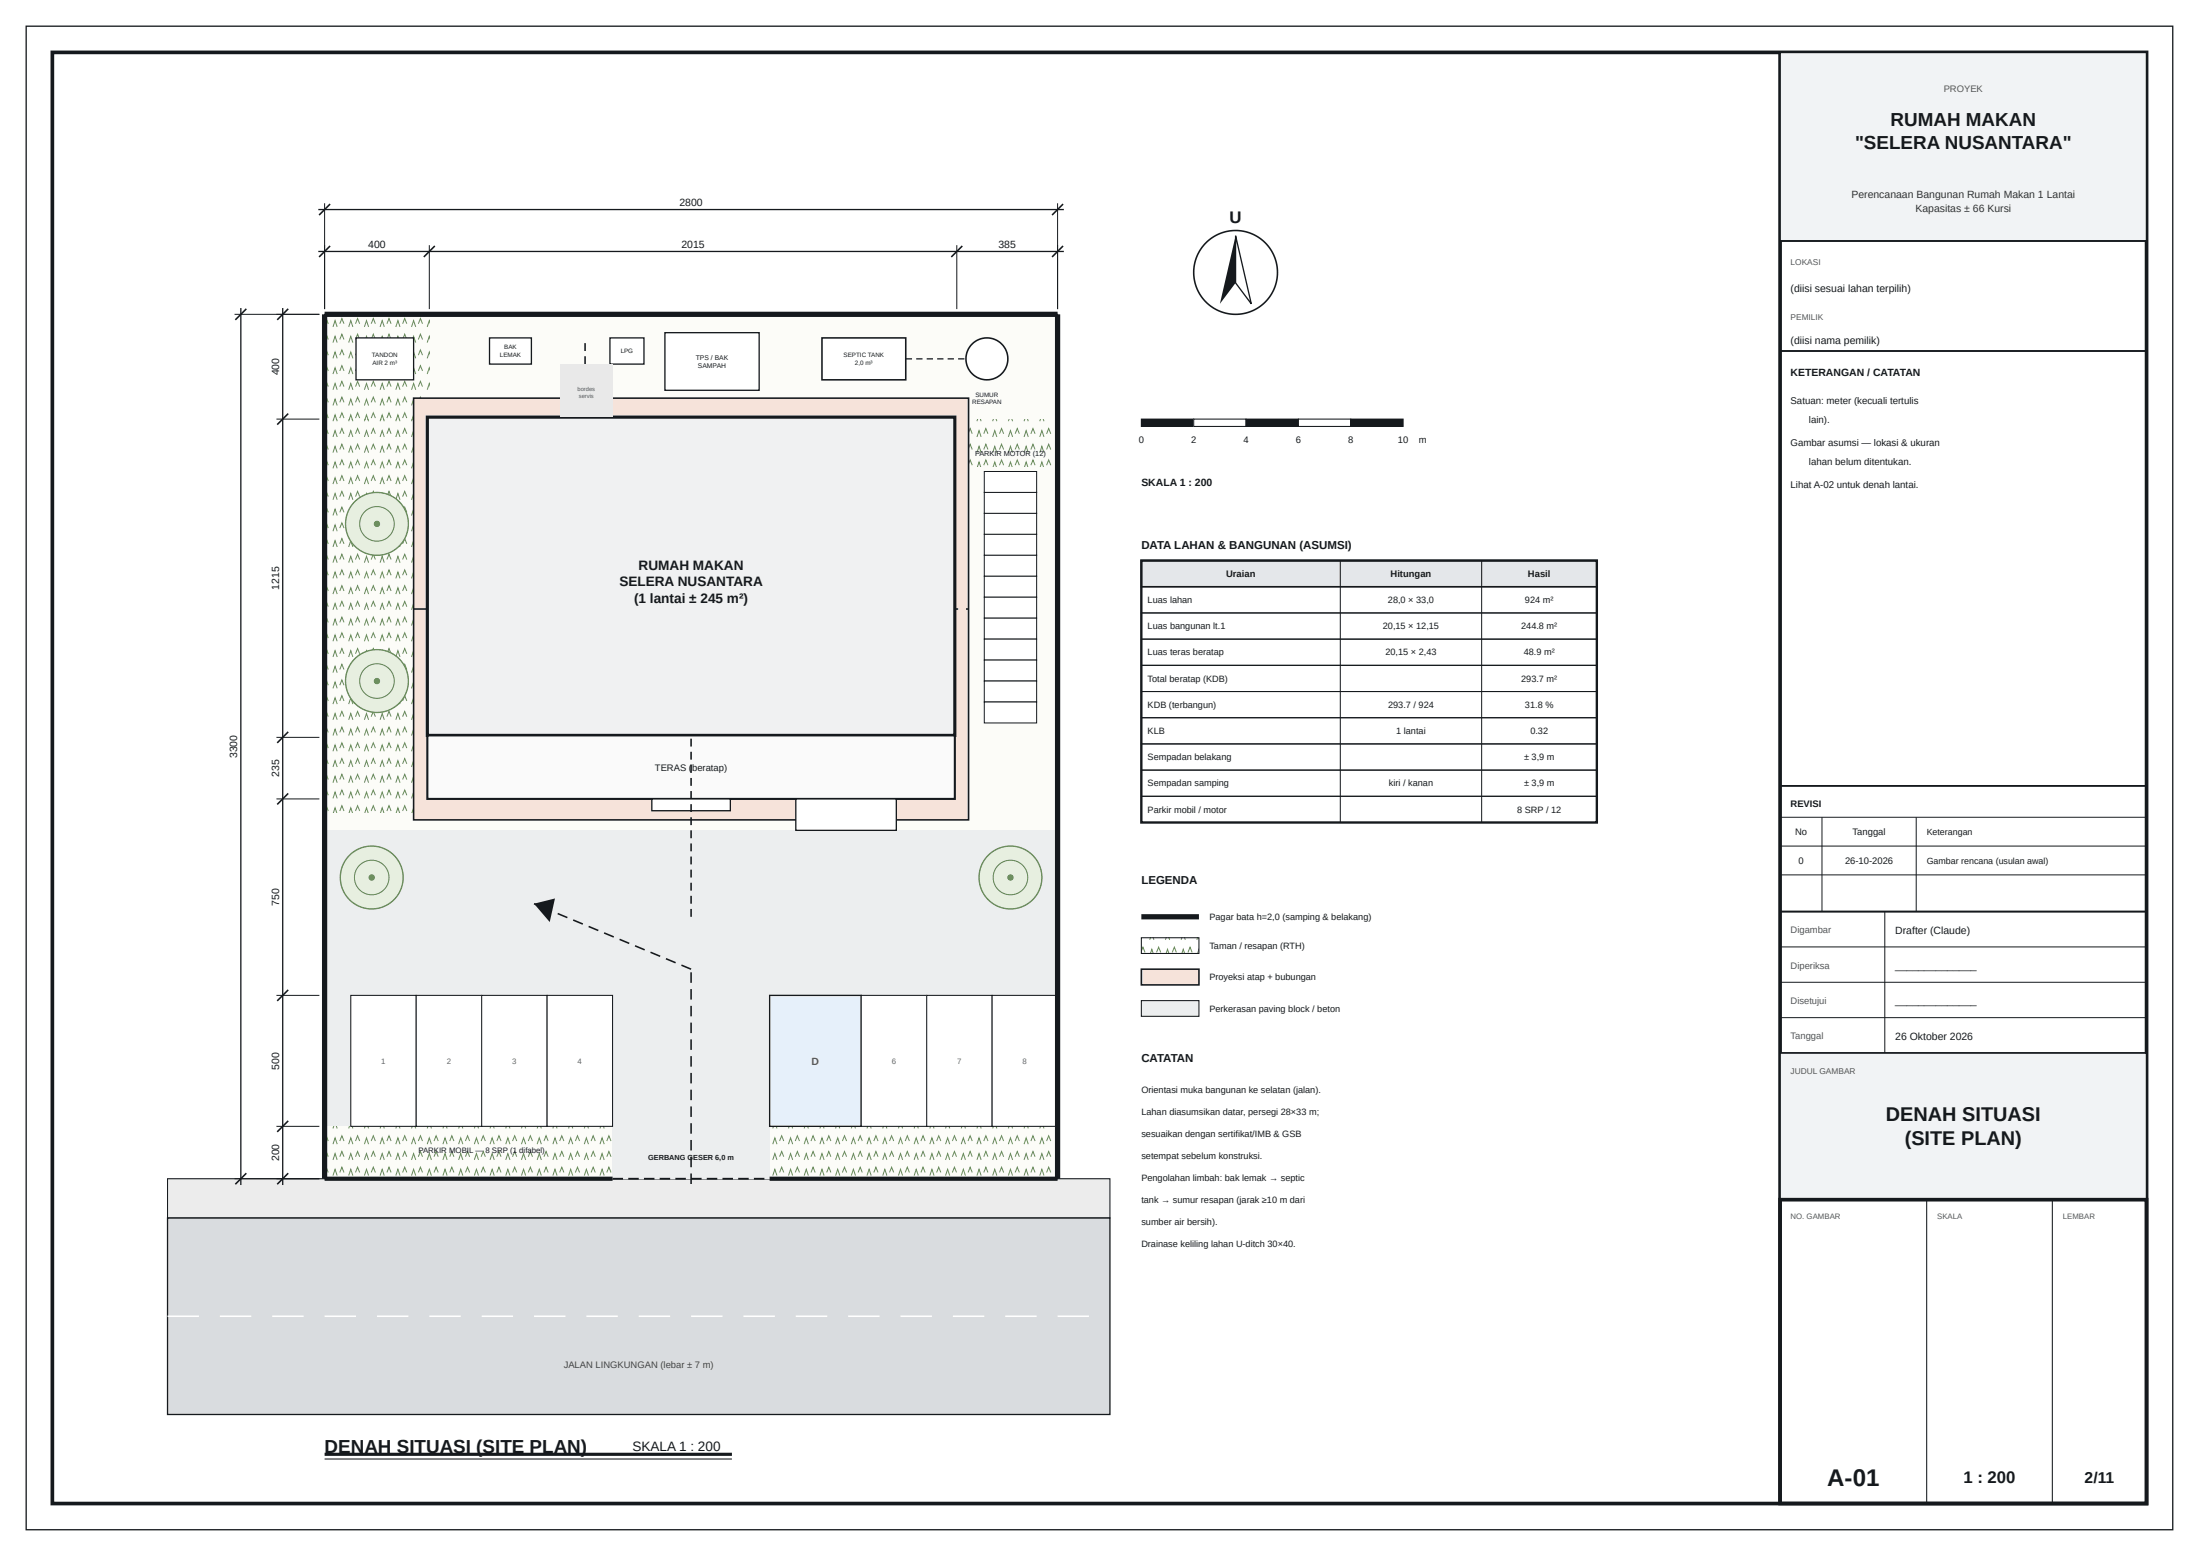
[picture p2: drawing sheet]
<svg xmlns="http://www.w3.org/2000/svg" width="420mm" height="297mm" viewBox="0 0 420 297" stroke-linecap="round" stroke-linejoin="round" font-family="sans-serif">
<path d="M32 225h180v7.5h-180z" fill="#ececec"/>
<path d="M32 225h180v7.5h-180z" fill="none" stroke="#15191d" stroke-width=".2"/>
<path d="M32 232.5h180v37.5h-180z" fill="#d9dcdf"/>
<path d="M32 232.5h180v37.5h-180z" fill="none" stroke="#15191d" stroke-width=".25"/>
<path d="M32 251.1h6v.3h-6zM42 251.1h6v.3h-6zM52 251.1h6v.3h-6zM62 251.1h6v.3h-6zM72 251.1h6v.3h-6zM82 251.1h6v.3h-6zM92 251.1h6v.3h-6zM102 251.1h6v.3h-6zM112 251.1h6v.3h-6zM122 251.1h6v.3h-6zM132 251.1h6v.3h-6zM142 251.1h6v.3h-6zM152 251.1h6v.3h-6zM162 251.1h6v.3h-6zM172 251.1h6v.3h-6zM182 251.1h6v.3h-6zM192 251.1h6v.3h-6zM202 251.1h6v.3h-6z" fill="#fff"/>
<path d="M62 60h140v165h-140z" fill="#fcfcf8"/>
<path d="M62 60h140v165h-140z" fill="none" stroke="#15191d" stroke-width=".2"/>
<g fill="none" stroke="#6a8f5a" stroke-width=".19">
<path d="M61.9 61.7l.4-.9 .4 1M61.9 64.7l.4-.9 .4 1M61.9 67.7l.4-.9 .4 1M61.9 70.7l.4-.9 .4 1M61.9 73.7l.4-.9 .4 1M61.9 76.7l.4-.9 .4 1M61.9 79.7l.4-.9 .4 1M63.6 62.4l.4-1.2 .4 1.2M63.6 65.4l.4-1.2 .4 1.2M63.6 68.4l.4-1.2 .4 1.2M63.6 71.4l.4-1.2 .4 1.2M63.6 74.4l.4-1.2 .4 1.2"/>
<path d="M63.6 77.4l.4-1.2 .4 1.2M63.7 79.9l-.1 .5M64.2 79.9l.2 .5M64.9 61.8l.4-1 .4 1M64.9 64.8l.4-1 .4 1M64.9 67.8l.4-1 .4 1M64.9 70.8l.4-1 .4 1M64.9 73.8l.4-1 .4 1M64.9 76.8l.4-1 .4 1M64.9 79.8l.4-1 .4 1M66.6 62.4l.4-1.2 .4 1.2M66.6 65.4l.4-1.2 .4 1.2"/>
<path d="M66.6 68.4l.4-1.2 .4 1.2M66.6 71.4l.4-1.2 .4 1.2M66.6 74.4l.4-1.2 .4 1.2M66.6 77.4l.4-1.2 .4 1.2M66.7 79.9l-.1 .5M67.2 79.9l.2 .5M67.9 61.8l.4-1 .4 1M67.9 64.8l.4-1 .4 1M67.9 67.8l.4-1 .4 1M67.9 70.8l.4-1 .4 1M67.9 73.8l.4-1 .4 1M67.9 76.8l.4-1 .4 1"/>
<path d="M67.9 79.8l.4-1 .4 1M69.6 62.4l.4-1.2 .4 1.2M69.6 65.4l.4-1.2 .4 1.2M69.6 68.4l.4-1.2 .4 1.2M69.6 71.4l.4-1.2 .4 1.2M69.6 74.4l.4-1.2 .4 1.2M69.6 77.4l.4-1.2 .4 1.2M69.7 79.9l-.1 .5M70.2 79.9l.2 .5M70.9 61.8l.4-1 .4 1M70.9 64.8l.4-1 .4 1M70.9 67.8l.4-1 .4 1"/>
<path d="M70.9 70.8l.4-1 .4 1M70.9 73.8l.4-1 .4 1M70.9 76.8l.4-1 .4 1M70.9 79.8l.4-1 .4 1M72.6 62.4l.4-1.2 .4 1.2M72.6 65.4l.4-1.2 .4 1.2M72.6 68.4l.4-1.2 .4 1.2M72.6 71.4l.4-1.2 .4 1.2M72.6 74.4l.4-1.2 .4 1.2M72.6 77.4l.4-1.2 .4 1.2M72.7 79.9l-.1 .5M73.2 79.9l.2 .5"/>
<path d="M73.9 61.8l.4-1 .4 1M73.9 64.8l.4-1 .4 1M73.9 67.8l.4-1 .4 1M73.9 70.8l.4-1 .4 1M73.9 73.8l.4-1 .4 1M73.9 76.8l.4-1 .4 1M73.9 79.8l.4-1 .4 1M75.6 62.4l.4-1.2 .4 1.2M75.6 65.4l.4-1.2 .4 1.2M75.6 68.4l.4-1.2 .4 1.2M75.6 71.4l.4-1.2 .4 1.2M75.6 74.4l.4-1.2 .4 1.2"/>
<path d="M75.6 77.4l.4-1.2 .4 1.2M75.7 79.9l-.1 .5M76.2 79.9l.2 .5M76.9 61.8l.4-1 .4 1M76.9 64.8l.4-1 .4 1M76.9 67.8l.4-1 .4 1M76.9 70.8l.4-1 .4 1M76.9 73.8l.4-1 .4 1M76.9 76.8l.4-1 .4 1M76.9 79.8l.4-1 .4 1M78.6 62.4l.4-1.2 .4 1.2M78.6 65.4l.4-1.2 .4 1.2"/>
<path d="M78.6 68.4l.4-1.2 .4 1.2M78.6 71.4l.4-1.2 .4 1.2M78.6 74.4l.4-1.2 .4 1.2M78.6 77.4l.4-1.2 .4 1.2M78.7 79.9l-.1 .5M79.2 79.9l.2 .5M79.9 61.8l.4-1 .4 1M79.9 64.8l.4-1 .4 1M79.9 67.8l.4-1 .4 1M79.9 70.8l.4-1 .4 1M79.9 73.8l.4-1 .4 1M79.9 76.8l.4-1 .4 1"/>
<path d="M79.9 79.8l.4-1 .4 1M81.7 79.9l-.1 .5M82 61.4v-.2l-.4 1.2M82 64.4v-.2l-.4 1.2M82 67.4v-.2l-.4 1.2M82 70.3v-.1l-.4 1.2M82 73.3v-.1l-.4 1.2M82 76.3v-.1l-.4 1.2M82 79.3v-.1l-.3 .8M183.7 79.9l-.1 .5M184.2 79.9l.2 .5M186.7 79.9l-.1 .5"/>
<path d="M187.2 79.9l.2 .5M189.7 79.9l-.1 .5M190.2 79.9l.2 .5M192.7 79.9l-.1 .5M193.2 79.9l.2 .5M195.7 79.9l-.1 .5M196.2 79.9l.2 .5M198.7 79.9l-.1 .5M199.2 79.9l.2 .5M201.7 79.9l-.1 .5M61.9 82.7l.4-.9 .4 1M61.9 85.7l.4-.9 .4 1"/>
<path d="M61.9 88.7l.4-.9 .4 1M61.9 91.7l.4-.9 .4 1M61.9 94.7l.4-.9 .4 1M61.9 97.7l.4-.9 .4 1M63.6 83.4l.4-1.2 .4 1.2M63.6 86.4l.4-1.2 .4 1.2M63.6 89.4l.4-1.2 .4 1.2M63.6 92.4l.4-1.2 .4 1.2M63.6 95.4l.4-1.2 .4 1.2M63.6 98.4l.4-1.2 .4 1.2M63.7 80l.3-.8 .3 .8M64.9 82.8l.4-1 .4 1"/>
<path d="M64.9 85.8l.4-1 .4 1M64.9 88.8l.4-1 .4 1M64.9 91.8l.4-1 .4 1M64.9 94.8l.4-1 .4 1M64.9 97.8l.4-1 .4 1M66.6 83.4l.4-1.2 .4 1.2M66.6 86.4l.4-1.2 .4 1.2M66.6 89.4l.4-1.2 .4 1.2M66.6 92.4l.4-1.2 .4 1.2M66.6 95.4l.4-1.2 .4 1.2M66.6 98.4l.4-1.2 .4 1.2M66.7 80l.3-.8 .3 .8"/>
<path d="M67.9 82.8l.4-1 .4 1M67.9 85.8l.4-1 .4 1M67.9 88.8l.4-1 .4 1M67.9 91.8l.4-1 .4 1M67.9 94.8l.4-1 .4 1M67.9 97.8l.4-1 .4 1M69.6 83.4l.4-1.2 .4 1.2M69.6 86.4l.4-1.2 .4 1.2M69.6 89.4l.4-1.2 .4 1.2M69.6 92.4l.4-1.2 .4 1.2M69.6 95.4l.4-1.2 .4 1.2M69.6 98.4l.4-1.2 .4 1.2"/>
<path d="M69.7 80l.3-.8 .3 .8M70.9 82.8l.4-1 .4 1M70.9 85.8l.4-1 .4 1M70.9 88.8l.4-1 .4 1M70.9 91.8l.4-1 .4 1M70.9 94.8l.4-1 .4 1M70.9 97.8l.4-1 .4 1M72.6 83.4l.4-1.2 .4 1.2M72.6 86.4l.4-1.2 .4 1.2M72.6 89.4l.4-1.2 .4 1.2M72.6 92.4l.4-1.2 .4 1.2M72.6 95.4l.4-1.2 .4 1.2"/>
<path d="M72.6 98.4l.4-1.2 .4 1.2M72.7 80l.3-.8 .3 .8M73.9 82.8l.4-1 .4 1M73.9 85.8l.4-1 .4 1M73.9 88.8l.4-1 .4 1M73.9 91.8l.4-1 .4 1M73.9 94.8l.4-1 .4 1M73.9 97.8l.4-1 .4 1M75.6 83.4l.4-1.2 .4 1.2M75.6 86.4l.4-1.2 .4 1.2M75.6 89.4l.4-1.2 .4 1.2M75.6 92.4l.4-1.2 .4 1.2"/>
<path d="M75.6 95.4l.4-1.2 .4 1.2M75.6 98.4l.4-1.2 .4 1.2M75.7 80l.3-.8 .3 .8M76.9 82.8l.4-1 .4 1M76.9 85.8l.4-1 .4 1M76.9 88.8l.4-1 .4 1M76.9 91.8l.4-1 .4 1M76.9 94.8l.4-1 .4 1M76.9 97.8l.4-1 .4 1M78.6 83.4l.4-1.2 .4 1.2M78.6 86.4l.4-1.2 .4 1.2M78.6 89.4l.4-1.2 .4 1.2"/>
<path d="M78.6 92.4l.4-1.2 .4 1.2M78.6 95.4l.4-1.2 .4 1.2M78.6 98.4l.4-1.2 .4 1.2M78.7 80l.3-.8 .3 .8M79.9 82.8l.4-1 .4 1M79.9 85.8l.4-1 .4 1M79.9 88.8l.4-1 .4 1M79.9 91.8l.4-1 .4 1M79.9 94.8l.4-1 .4 1M79.9 97.8l.4-1 .4 1M82 82.3v-.1l-.4 1.2M82 85.3v-.1l-.4 1.2"/>
<path d="M82 88.3v-.1l-.4 1.2M82 91.3v-.1l-.4 1.2M82 94.3v-.1l-.4 1.2M82 97.3v-.1l-.4 1.2M182.4 82.2l.3 .6M182.4 85.2l.3 .6M182.4 88.2l.3 .6M183.6 83.4l.4-1.2 .4 1.2M183.6 86.4l.4-1.2 .4 1.2M183.7 89l.3-.8 .3 .8M184.9 82.8l.4-1 .4 1M184.9 85.8l.4-1 .4 1"/>
<path d="M184.9 88.8l.4-1 .4 1M186.6 83.4l.4-1.2 .4 1.2M186.6 86.4l.4-1.2 .4 1.2M186.7 89l.3-.8 .3 .8M187.9 82.8l.4-1 .4 1M187.9 85.8l.4-1 .4 1M187.9 88.8l.4-1 .4 1M189.6 83.4l.4-1.2 .4 1.2M189.6 86.4l.4-1.2 .4 1.2M189.7 89l.3-.8 .3 .8M190.9 82.8l.4-1 .4 1M190.9 85.8l.4-1 .4 1"/>
<path d="M190.9 88.8l.4-1 .4 1M192.6 83.4l.4-1.2 .4 1.2M192.6 86.4l.4-1.2 .4 1.2M192.7 89l.3-.8 .3 .8M193.9 82.8l.4-1 .4 1M193.9 85.8l.4-1 .4 1M193.9 88.8l.4-1 .4 1M195.6 83.4l.4-1.2 .4 1.2M195.6 86.4l.4-1.2 .4 1.2M195.7 89l.3-.8 .3 .8M196.9 82.8l.4-1 .4 1M196.9 85.8l.4-1 .4 1"/>
<path d="M196.9 88.8l.4-1 .4 1M198.6 83.4l.4-1.2 .4 1.2M198.6 86.4l.4-1.2 .4 1.2M198.7 89l.3-.8 .3 .8M199.9 82.8l.4-1 .4 1M199.9 85.8l.4-1 .4 1M199.9 88.8l.4-1 .4 1M202 82.3v-.1l-.4 1.2M202 85.3v-.1l-.4 1.2M202 88.3v-.1l-.3 .8M61.9 100.7l.4-.9 .4 1M61.9 103.7l.4-.9 .4 1"/>
<path d="M61.9 106.7l.4-.9 .4 1M61.9 109.7l.4-.9 .4 1M61.9 112.7l.4-.9 .4 1M61.9 115.7l.4-.9 .4 1M61.9 118.7l.4-.9 .4 1M63.6 101.4l.4-1.2 .4 1.2M63.6 104.4l.4-1.2 .4 1.2M63.6 107.4l.4-1.2 .4 1.2M63.6 110.4l.4-1.2 .4 1.2M63.6 113.4l.4-1.2 .4 1.2M63.6 116.4l.4-1.2 .4 1.2M63.6 119.4l.4-1.2 .4 1.2"/>
<path d="M64.9 100.8l.4-1 .4 1M64.9 103.8l.4-1 .4 1M64.9 106.8l.4-1 .4 1M64.9 109.8l.4-1 .4 1M64.9 112.8l.4-1 .4 1M64.9 115.8l.4-1 .4 1M64.9 118.8l.4-1 .4 1M66.6 101.4l.4-1.2 .4 1.2M66.6 104.4l.4-1.2 .4 1.2M66.6 107.4l.4-1.2 .4 1.2M66.6 110.4l.4-1.2 .4 1.2M66.6 113.4l.4-1.2 .4 1.2"/>
<path d="M66.6 116.4l.4-1.2 .4 1.2M66.6 119.4l.4-1.2 .4 1.2M67.9 100.8l.4-1 .4 1M67.9 103.8l.4-1 .4 1M67.9 106.8l.4-1 .4 1M67.9 109.8l.4-1 .4 1M67.9 112.8l.4-1 .4 1M67.9 115.8l.4-1 .4 1M67.9 118.8l.4-1 .4 1M69.6 101.4l.4-1.2 .4 1.2M69.6 104.4l.4-1.2 .4 1.2M69.6 107.4l.4-1.2 .4 1.2"/>
<path d="M69.6 110.4l.4-1.2 .4 1.2M69.6 113.4l.4-1.2 .4 1.2M69.6 116.4l.4-1.2 .4 1.2M69.6 119.4l.4-1.2 .4 1.2M70.9 100.8l.4-1 .4 1M70.9 103.8l.4-1 .4 1M70.9 106.8l.4-1 .4 1M70.9 109.8l.4-1 .4 1M70.9 112.8l.4-1 .4 1M70.9 115.8l.4-1 .4 1M70.9 118.8l.4-1 .4 1M72.6 101.4l.4-1.2 .4 1.2"/>
<path d="M72.6 104.4l.4-1.2 .4 1.2M72.6 107.4l.4-1.2 .4 1.2M72.6 110.4l.4-1.2 .4 1.2M72.6 113.4l.4-1.2 .4 1.2M72.6 116.4l.4-1.2 .4 1.2M72.6 119.4l.4-1.2 .4 1.2M73.9 100.8l.4-1 .4 1M73.9 103.8l.4-1 .4 1M73.9 106.8l.4-1 .4 1M73.9 109.8l.4-1 .4 1M73.9 112.8l.4-1 .4 1M73.9 115.8l.4-1 .4 1"/>
<path d="M73.9 118.8l.4-1 .4 1M75.6 101.4l.4-1.2 .4 1.2M75.6 104.4l.4-1.2 .4 1.2M75.6 107.4l.4-1.2 .4 1.2M75.6 110.4l.4-1.2 .4 1.2M75.6 113.4l.4-1.2 .4 1.2M75.6 116.4l.4-1.2 .4 1.2M75.6 119.4l.4-1.2 .4 1.2M76.9 100.8l.4-1 .4 1M76.9 103.8l.4-1 .4 1M76.9 106.8l.4-1 .4 1M76.9 109.8l.4-1 .4 1"/>
<path d="M76.9 112.8l.4-1 .4 1M76.9 115.8l.4-1 .4 1M76.9 118.8l.4-1 .4 1M78.6 101.4l.4-1.2 .4 1.2M78.6 104.4l.4-1.2 .4 1.2M78.6 107.4l.4-1.2 .4 1.2M78.6 110.4l.4-1.2 .4 1.2M78.6 113.4l.4-1.2 .4 1.2M78.6 116.4l.4-1.2 .4 1.2M78.6 119.4l.4-1.2 .4 1.2M79.9 100.8l.4-1 .4 1M79.9 103.8l.4-1 .4 1"/>
<path d="M79.9 106.8l.4-1 .4 1M79.9 109.8l.4-1 .4 1M79.9 112.8l.4-1 .4 1M79.9 115.8l.4-1 .4 1M79.9 118.8l.4-1 .4 1M82 100.3v-.1l-.4 1.2M82 103.3v-.1l-.4 1.2M82 106.3v-.1l-.4 1.2M82 109.3v-.1l-.4 1.2M82 112.3v-.1l-.4 1.2M82 115.3v-.1l-.4 1.2M82 118.3v-.1l-.4 1.2"/>
<path d="M61.9 121.7l.4-.9 .4 1M61.9 124.7l.4-.9 .4 1M61.9 127.7l.4-.9 .4 1M61.9 130.7l.4-.9 .4 1M61.9 133.7l.4-.9 .4 1M61.9 136.7l.4-.9 .4 1M61.9 139.7l.4-.9 .4 1M63.6 122.4l.4-1.2 .4 1.2M63.6 125.4l.4-1.2 .4 1.2M63.6 128.4l.4-1.2 .4 1.2M63.6 131.4l.4-1.2 .4 1.2M63.6 134.4l.4-1.2 .4 1.2"/>
<path d="M63.6 137.4l.4-1.2 .4 1.2M64.9 121.8l.4-1 .4 1M64.9 124.8l.4-1 .4 1M64.9 127.8l.4-1 .4 1M64.9 130.8l.4-1 .4 1M64.9 133.8l.4-1 .4 1M64.9 136.8l.4-1 .4 1M64.9 139.8l.4-1 .4 1M66.6 122.4l.4-1.2 .4 1.2M66.6 125.4l.4-1.2 .4 1.2M66.6 128.4l.4-1.2 .4 1.2M66.6 131.4l.4-1.2 .4 1.2"/>
<path d="M66.6 134.4l.4-1.2 .4 1.2M66.6 137.4l.4-1.2 .4 1.2M67.9 121.8l.4-1 .4 1M67.9 124.8l.4-1 .4 1M67.9 127.8l.4-1 .4 1M67.9 130.8l.4-1 .4 1M67.9 133.8l.4-1 .4 1M67.9 136.8l.4-1 .4 1M67.9 139.8l.4-1 .4 1M69.6 122.4l.4-1.2 .4 1.2M69.6 125.4l.4-1.2 .4 1.2M69.6 128.4l.4-1.2 .4 1.2"/>
<path d="M69.6 131.4l.4-1.2 .4 1.2M69.6 134.4l.4-1.2 .4 1.2M69.6 137.4l.4-1.2 .4 1.2M70.9 121.8l.4-1 .4 1M70.9 124.8l.4-1 .4 1M70.9 127.8l.4-1 .4 1M70.9 130.8l.4-1 .4 1M70.9 133.8l.4-1 .4 1M70.9 136.8l.4-1 .4 1M70.9 139.8l.4-1 .4 1M72.6 122.4l.4-1.2 .4 1.2M72.6 125.4l.4-1.2 .4 1.2"/>
<path d="M72.6 128.4l.4-1.2 .4 1.2M72.6 131.4l.4-1.2 .4 1.2M72.6 134.4l.4-1.2 .4 1.2M72.6 137.4l.4-1.2 .4 1.2M73.9 121.8l.4-1 .4 1M73.9 124.8l.4-1 .4 1M73.9 127.8l.4-1 .4 1M73.9 130.8l.4-1 .4 1M73.9 133.8l.4-1 .4 1M73.9 136.8l.4-1 .4 1M73.9 139.8l.4-1 .4 1M75.6 122.4l.4-1.2 .4 1.2"/>
<path d="M75.6 125.4l.4-1.2 .4 1.2M75.6 128.4l.4-1.2 .4 1.2M75.6 131.4l.4-1.2 .4 1.2M75.6 134.4l.4-1.2 .4 1.2M75.6 137.4l.4-1.2 .4 1.2M76.9 121.8l.4-1 .4 1M76.9 124.8l.4-1 .4 1M76.9 127.8l.4-1 .4 1M76.9 130.8l.4-1 .4 1M76.9 133.8l.4-1 .4 1M76.9 136.8l.4-1 .4 1M76.9 139.8l.4-1 .4 1"/>
<path d="M78.6 122.4l.4-1.2 .4 1.2M78.6 125.4l.4-1.2 .4 1.2M78.6 128.4l.4-1.2 .4 1.2M78.6 131.4l.4-1.2 .4 1.2M78.6 134.4l.4-1.2 .4 1.2M78.6 137.4l.4-1.2 .4 1.2M79.9 121.8l.4-1 .4 1M79.9 124.8l.4-1 .4 1M79.9 127.8l.4-1 .4 1M79.9 130.8l.4-1 .4 1M79.9 133.8l.4-1 .4 1M79.9 136.8l.4-1 .4 1"/>
<path d="M79.9 139.8l.4-1 .4 1M82 121.3v-.1l-.4 1.2M82 124.3v-.1l-.4 1.2M82 127.3v-.1l-.4 1.2M82 130.3v-.1l-.4 1.2M82 133.3v-.1l-.4 1.2M82 136.3v-.1l-.4 1.2M82 139.3v-.1l-.4 1.2M61.9 142.7l.4-.9 .4 1M61.9 145.7l.4-.9 .4 1M61.9 148.7l.4-.9 .4 1M61.9 151.7l.4-.9 .4 1"/>
<path d="M61.9 154.7l.4-.9 .4 1M63.6 140.4l.4-1.2 .4 1.2M63.6 143.4l.4-1.2 .4 1.2M63.6 146.4l.4-1.2 .4 1.2M63.6 149.4l.4-1.2 .4 1.2M63.6 152.4l.4-1.2 .4 1.2M63.7 155l.3-.8 .3 .8M64.9 142.8l.4-1 .4 1M64.9 145.8l.4-1 .4 1M64.9 148.8l.4-1 .4 1M64.9 151.8l.4-1 .4 1M64.9 154.8l.4-1 .4 1"/>
<path d="M66.6 140.4l.4-1.2 .4 1.2M66.6 143.4l.4-1.2 .4 1.2M66.6 146.4l.4-1.2 .4 1.2M66.6 149.4l.4-1.2 .4 1.2M66.6 152.4l.4-1.2 .4 1.2M66.7 155l.3-.8 .3 .8M67.9 142.8l.4-1 .4 1M67.9 145.8l.4-1 .4 1M67.9 148.8l.4-1 .4 1M67.9 151.8l.4-1 .4 1M67.9 154.8l.4-1 .4 1M69.6 140.4l.4-1.2 .4 1.2"/>
<path d="M69.6 143.4l.4-1.2 .4 1.2M69.6 146.4l.4-1.2 .4 1.2M69.6 149.4l.4-1.2 .4 1.2M69.6 152.4l.4-1.2 .4 1.2M69.7 155l.3-.8 .3 .8M70.9 142.8l.4-1 .4 1M70.9 145.8l.4-1 .4 1M70.9 148.8l.4-1 .4 1M70.9 151.8l.4-1 .4 1M70.9 154.8l.4-1 .4 1M72.6 140.4l.4-1.2 .4 1.2M72.6 143.4l.4-1.2 .4 1.2"/>
<path d="M72.6 146.4l.4-1.2 .4 1.2M72.6 149.4l.4-1.2 .4 1.2M72.6 152.4l.4-1.2 .4 1.2M72.7 155l.3-.8 .3 .8M73.9 142.8l.4-1 .4 1M73.9 145.8l.4-1 .4 1M73.9 148.8l.4-1 .4 1M73.9 151.8l.4-1 .4 1M73.9 154.8l.4-1 .4 1M75.6 140.4l.4-1.2 .4 1.2M75.6 143.4l.4-1.2 .4 1.2M75.6 146.4l.4-1.2 .4 1.2"/>
<path d="M75.6 149.4l.4-1.2 .4 1.2M75.6 152.4l.4-1.2 .4 1.2M75.7 155l.3-.8 .3 .8M76.9 142.8l.4-1 .4 1M76.9 145.8l.4-1 .4 1M76.9 148.8l.4-1 .4 1M76.9 151.8l.4-1 .4 1M76.9 154.8l.4-1 .4 1M78.6 140.4l.4-1.2 .4 1.2M78.6 143.4l.4-1.2 .4 1.2M78.6 146.4l.4-1.2 .4 1.2M78.6 149.4l.4-1.2 .4 1.2"/>
<path d="M78.6 152.4l.4-1.2 .4 1.2M78.7 155l.3-.8 .3 .8M79.9 142.8l.4-1 .4 1M79.9 145.8l.4-1 .4 1M79.9 148.8l.4-1 .4 1M79.9 151.8l.4-1 .4 1M79.9 154.8l.4-1 .4 1M82 142.3v-.1l-.4 1.2M82 145.3v-.1l-.4 1.2M82 148.3v-.1l-.4 1.2M82 151.3v-.1l-.4 1.2M82 154.3v-.1l-.3 .8"/>
<path d="M61.9 217.7l.4-.9 .4 1M63.6 218.4l.4-1.2 .4 1.2M63.7 214.9l-.1 .5M64.2 214.9l.2 .5M64.9 217.8l.4-1 .4 1M66.6 218.4l.4-1.2 .4 1.2M66.7 214.9l-.1 .5M67.2 214.9l.2 .5M67.9 217.8l.4-1 .4 1M69.6 218.4l.4-1.2 .4 1.2M69.7 214.9l-.1 .5M70.2 214.9l.2 .5"/>
<path d="M70.9 217.8l.4-1 .4 1M72.6 218.4l.4-1.2 .4 1.2M72.7 214.9l-.1 .5M73.2 214.9l.2 .5M73.9 217.8l.4-1 .4 1M75.6 218.4l.4-1.2 .4 1.2M75.7 214.9l-.1 .5M76.2 214.9l.2 .5M76.9 217.8l.4-1 .4 1M78.6 218.4l.4-1.2 .4 1.2M78.7 214.9l-.1 .5M79.2 214.9l.2 .5"/>
<path d="M79.9 217.8l.4-1 .4 1M81.6 218.4l.4-1.2 .4 1.2M81.7 214.9l-.1 .5M82.2 214.9l.2 .5M82.9 217.8l.4-1 .4 1M84.6 218.4l.4-1.2 .4 1.2M84.7 214.9l-.1 .5M85.2 214.9l.2 .5M85.9 217.8l.4-1 .4 1M87.6 218.4l.4-1.2 .4 1.2M87.7 214.9l-.1 .5M88.2 214.9l.2 .5"/>
<path d="M88.9 217.8l.4-1 .4 1M90.6 218.4l.4-1.2 .4 1.2M90.7 214.9l-.1 .5M91.2 214.9l.2 .5M91.9 217.8l.4-1 .4 1M93.6 218.4l.4-1.2 .4 1.2M93.7 214.9l-.1 .5M94.2 214.9l.2 .5M94.9 217.8l.4-1 .4 1M96.6 218.4l.4-1.2 .4 1.2M96.7 214.9l-.1 .5M97.2 214.9l.2 .5"/>
<path d="M97.9 217.8l.4-1 .4 1M99.6 218.4l.4-1.2 .4 1.2M99.7 214.9l-.1 .5M100.2 214.9l.2 .5M100.9 217.8l.4-1 .4 1M102.6 218.4l.4-1.2 .4 1.2M102.7 214.9l-.1 .5M103.2 214.9l.2 .5M103.9 217.8l.4-1 .4 1M105.6 218.4l.4-1.2 .4 1.2M105.7 214.9l-.1 .5M106.2 214.9l.2 .5"/>
<path d="M106.9 217.8l.4-1 .4 1M108.6 218.4l.4-1.2 .4 1.2M108.7 214.9l-.1 .5M109.2 214.9l.2 .5M109.9 217.8l.4-1 .4 1M111.6 218.4l.4-1.2 .4 1.2M111.7 214.9l-.1 .5M112.2 214.9l.2 .5M112.9 217.8l.4-1 .4 1M114.6 218.4l.4-1.2 .4 1.2M114.7 214.9l-.1 .5M115.2 214.9l.2 .5"/>
<path d="M115.9 217.8l.4-1 .4 1M147.6 218.4l.4-1.2 .4 1.2M147.7 214.9l-.1 .5M148.2 214.9l.2 .5M148.9 217.8l.4-1 .4 1M150.6 218.4l.4-1.2 .4 1.2M150.7 214.9l-.1 .5M151.2 214.9l.2 .5M151.9 217.8l.4-1 .4 1M153.6 218.4l.4-1.2 .4 1.2M153.7 214.9l-.1 .5M154.2 214.9l.2 .5"/>
<path d="M154.9 217.8l.4-1 .4 1M156.6 218.4l.4-1.2 .4 1.2M156.7 214.9l-.1 .5M157.2 214.9l.2 .5M157.9 217.8l.4-1 .4 1M159.6 218.4l.4-1.2 .4 1.2M159.7 214.9l-.1 .5M160.2 214.9l.2 .5M160.9 217.8l.4-1 .4 1M162.6 218.4l.4-1.2 .4 1.2M162.7 214.9l-.1 .5M163.2 214.9l.2 .5"/>
<path d="M163.9 217.8l.4-1 .4 1M165.6 218.4l.4-1.2 .4 1.2M165.7 214.9l-.1 .5M166.2 214.9l.2 .5M166.9 217.8l.4-1 .4 1M168.6 218.4l.4-1.2 .4 1.2M168.7 214.9l-.1 .5M169.2 214.9l.2 .5M169.9 217.8l.4-1 .4 1M171.6 218.4l.4-1.2 .4 1.2M171.7 214.9l-.1 .5M172.2 214.9l.2 .5"/>
<path d="M172.9 217.8l.4-1 .4 1M174.6 218.4l.4-1.2 .4 1.2M174.7 214.9l-.1 .5M175.2 214.9l.2 .5M175.9 217.8l.4-1 .4 1M177.6 218.4l.4-1.2 .4 1.2M177.7 214.9l-.1 .5M178.2 214.9l.2 .5M178.9 217.8l.4-1 .4 1M180.6 218.4l.4-1.2 .4 1.2M180.7 214.9l-.1 .5M181.2 214.9l.2 .5"/>
<path d="M181.9 217.8l.4-1 .4 1M183.6 218.4l.4-1.2 .4 1.2M183.7 214.9l-.1 .5M184.2 214.9l.2 .5M184.9 217.8l.4-1 .4 1M186.6 218.4l.4-1.2 .4 1.2M186.7 214.9l-.1 .5M187.2 214.9l.2 .5M187.9 217.8l.4-1 .4 1M189.6 218.4l.4-1.2 .4 1.2M189.7 214.9l-.1 .5M190.2 214.9l.2 .5"/>
<path d="M190.9 217.8l.4-1 .4 1M192.6 218.4l.4-1.2 .4 1.2M192.7 214.9l-.1 .5M193.2 214.9l.2 .5M193.9 217.8l.4-1 .4 1M195.6 218.4l.4-1.2 .4 1.2M195.7 214.9l-.1 .5M196.2 214.9l.2 .5M196.9 217.8l.4-1 .4 1M198.6 218.4l.4-1.2 .4 1.2M198.7 214.9l-.1 .5M199.2 214.9l.2 .5"/>
<path d="M199.9 217.8l.4-1 .4 1M201.7 214.9l-.1 .5M202 217.3v-.1l-.4 1.2M61.9 220.7l.4-.9 .4 1M61.9 223.7l.4-.9 .4 1M63.6 221.4l.4-1.2 .4 1.2M63.6 224.4l.4-1.2 .4 1.2M64.9 220.8l.4-1 .4 1M64.9 223.8l.4-1 .4 1M66.6 221.4l.4-1.2 .4 1.2M66.6 224.4l.4-1.2 .4 1.2M67.9 220.8l.4-1 .4 1"/>
<path d="M67.9 223.8l.4-1 .4 1M69.6 221.4l.4-1.2 .4 1.2M69.6 224.4l.4-1.2 .4 1.2M70.9 220.8l.4-1 .4 1M70.9 223.8l.4-1 .4 1M72.6 221.4l.4-1.2 .4 1.2M72.6 224.4l.4-1.2 .4 1.2M73.9 220.8l.4-1 .4 1M73.9 223.8l.4-1 .4 1M75.6 221.4l.4-1.2 .4 1.2M75.6 224.4l.4-1.2 .4 1.2M76.9 220.8l.4-1 .4 1"/>
<path d="M76.9 223.8l.4-1 .4 1M78.6 221.4l.4-1.2 .4 1.2M78.6 224.4l.4-1.2 .4 1.2M79.9 220.8l.4-1 .4 1M79.9 223.8l.4-1 .4 1M81.6 221.4l.4-1.2 .4 1.2M81.6 224.4l.4-1.2 .4 1.2M82.9 220.8l.4-1 .4 1M82.9 223.8l.4-1 .4 1M84.6 221.4l.4-1.2 .4 1.2M84.6 224.4l.4-1.2 .4 1.2M85.9 220.8l.4-1 .4 1"/>
<path d="M85.9 223.8l.4-1 .4 1M87.6 221.4l.4-1.2 .4 1.2M87.6 224.4l.4-1.2 .4 1.2M88.9 220.8l.4-1 .4 1M88.9 223.8l.4-1 .4 1M90.6 221.4l.4-1.2 .4 1.2M90.6 224.4l.4-1.2 .4 1.2M91.9 220.8l.4-1 .4 1M91.9 223.8l.4-1 .4 1M93.6 221.4l.4-1.2 .4 1.2M93.6 224.4l.4-1.2 .4 1.2M94.9 220.8l.4-1 .4 1"/>
<path d="M94.9 223.8l.4-1 .4 1M96.6 221.4l.4-1.2 .4 1.2M96.6 224.4l.4-1.2 .4 1.2M97.9 220.8l.4-1 .4 1M97.9 223.8l.4-1 .4 1M99.6 221.4l.4-1.2 .4 1.2M99.6 224.4l.4-1.2 .4 1.2M100.9 220.8l.4-1 .4 1M100.9 223.8l.4-1 .4 1M102.6 221.4l.4-1.2 .4 1.2M102.6 224.4l.4-1.2 .4 1.2M103.9 220.8l.4-1 .4 1"/>
<path d="M103.9 223.8l.4-1 .4 1M105.6 221.4l.4-1.2 .4 1.2M105.6 224.4l.4-1.2 .4 1.2M106.9 220.8l.4-1 .4 1M106.9 223.8l.4-1 .4 1M108.6 221.4l.4-1.2 .4 1.2M108.6 224.4l.4-1.2 .4 1.2M109.9 220.8l.4-1 .4 1M109.9 223.8l.4-1 .4 1M111.6 221.4l.4-1.2 .4 1.2M111.6 224.4l.4-1.2 .4 1.2M112.9 220.8l.4-1 .4 1"/>
<path d="M112.9 223.8l.4-1 .4 1M114.6 221.4l.4-1.2 .4 1.2M114.6 224.4l.4-1.2 .4 1.2M115.9 220.8l.4-1 .4 1M115.9 223.8l.4-1 .4 1M147.6 221.4l.4-1.2 .4 1.2M147.6 224.4l.4-1.2 .4 1.2M148.9 220.8l.4-1 .4 1M148.9 223.8l.4-1 .4 1M150.6 221.4l.4-1.2 .4 1.2M150.6 224.4l.4-1.2 .4 1.2M151.9 220.8l.4-1 .4 1"/>
<path d="M151.9 223.8l.4-1 .4 1M153.6 221.4l.4-1.2 .4 1.2M153.6 224.4l.4-1.2 .4 1.2M154.9 220.8l.4-1 .4 1M154.9 223.8l.4-1 .4 1M156.6 221.4l.4-1.2 .4 1.2M156.6 224.4l.4-1.2 .4 1.2M157.9 220.8l.4-1 .4 1M157.9 223.8l.4-1 .4 1M159.6 221.4l.4-1.2 .4 1.2M159.6 224.4l.4-1.2 .4 1.2M160.9 220.8l.4-1 .4 1"/>
<path d="M160.9 223.8l.4-1 .4 1M162.6 221.4l.4-1.2 .4 1.2M162.6 224.4l.4-1.2 .4 1.2M163.9 220.8l.4-1 .4 1M163.9 223.8l.4-1 .4 1M165.6 221.4l.4-1.2 .4 1.2M165.6 224.4l.4-1.2 .4 1.2M166.9 220.8l.4-1 .4 1M166.9 223.8l.4-1 .4 1M168.6 221.4l.4-1.2 .4 1.2M168.6 224.4l.4-1.2 .4 1.2M169.9 220.8l.4-1 .4 1"/>
<path d="M169.9 223.8l.4-1 .4 1M171.6 221.4l.4-1.2 .4 1.2M171.6 224.4l.4-1.2 .4 1.2M172.9 220.8l.4-1 .4 1M172.9 223.8l.4-1 .4 1M174.6 221.4l.4-1.2 .4 1.2M174.6 224.4l.4-1.2 .4 1.2M175.9 220.8l.4-1 .4 1M175.9 223.8l.4-1 .4 1M177.6 221.4l.4-1.2 .4 1.2M177.6 224.4l.4-1.2 .4 1.2M178.9 220.8l.4-1 .4 1"/>
<path d="M178.9 223.8l.4-1 .4 1M180.6 221.4l.4-1.2 .4 1.2M180.6 224.4l.4-1.2 .4 1.2M181.9 220.8l.4-1 .4 1M181.9 223.8l.4-1 .4 1M183.6 221.4l.4-1.2 .4 1.2M183.6 224.4l.4-1.2 .4 1.2M184.9 220.8l.4-1 .4 1M184.9 223.8l.4-1 .4 1M186.6 221.4l.4-1.2 .4 1.2M186.6 224.4l.4-1.2 .4 1.2M187.9 220.8l.4-1 .4 1"/>
<path d="M187.9 223.8l.4-1 .4 1M189.6 221.4l.4-1.2 .4 1.2M189.6 224.4l.4-1.2 .4 1.2M190.9 220.8l.4-1 .4 1M190.9 223.8l.4-1 .4 1M192.6 221.4l.4-1.2 .4 1.2M192.6 224.4l.4-1.2 .4 1.2M193.9 220.8l.4-1 .4 1M193.9 223.8l.4-1 .4 1M195.6 221.4l.4-1.2 .4 1.2M195.6 224.4l.4-1.2 .4 1.2M196.9 220.8l.4-1 .4 1"/>
<path d="M196.9 223.8l.4-1 .4 1M198.6 221.4l.4-1.2 .4 1.2M198.6 224.4l.4-1.2 .4 1.2M199.9 220.8l.4-1 .4 1M199.9 223.8l.4-1 .4 1M202 220.3v-.1l-.4 1.2M202 223.3v-.1l-.4 1.2"/>
</g>
<g fill="#eceeef">
<path d="M62 158.5h140v56.5h-140z"/>
<path d="M117 215h30v10h-30z"/>
</g>
<path d="M79 76h106v80.5h-106z" fill="#f6e3da"/>
<path d="M79 76h106v80.5h-106z" fill="none" stroke="#15191d" stroke-width=".3"/>
<path d="M79 116.1h5v.3h-5zM85.5 116.1h1v.3h-1zM88 116.1h5v.3h-5zM94.5 116.1h1v.3h-1zM97 116.1h5v.3h-5zM103.5 116.1h1v.3h-1zM106 116.1h5v.3h-5zM112.5 116.1h1v.3h-1zM115 116.1h5v.3h-5zM121.5 116.1h1v.3h-1zM124 116.1h5v.3h-5zM130.5 116.1h1v.3h-1zM133 116.1h5v.3h-5zM139.5 116.1h1v.3h-1zM142 116.1h5v.3h-5zM148.5 116.1h1v.3h-1zM151 116.1h5v.3h-5zM157.5 116.1h1v.3h-1zM160 116.1h5v.3h-5zM166.5 116.1h1v.3h-1zM169 116.1h5v.3h-5zM175.5 116.1h1v.3h-1zM178 116.1h5v.3h-5zM184.5 116.1h.5v.3h-.5z" fill="#15191d"/>
<path d="M81.6 79.6h100.8v60.8h-100.8z" fill="#f0f1f2"/>
<path d="M81.6 79.6h100.8v60.8h-100.8z" fill="none" stroke="#15191d" stroke-width=".6"/>
<path d="M81.6 140.4h100.8v12.1h-100.8z" fill="#fafafa"/>
<path d="M81.6 140.4h100.8v12.1h-100.8z" fill="none" stroke="#15191d" stroke-width=".4"/>
<path d="M124.5 152.5h15v2.2h-15z" fill="#fff"/>
<path d="M124.5 152.5h15v2.2h-15z" fill="none" stroke="#15191d" stroke-width=".25"/>
<path d="M152 152.5h19.2v6h-19.2z" fill="#fff"/>
<path d="M152 152.5h19.2v6h-19.2z" fill="none" stroke="#15191d" stroke-width=".25"/>
<path d="M131.8 141h.3v1.5h-.3zM131.8 143.5h.3v1.5h-.3zM131.8 146h.3v1.5h-.3zM131.8 148.5h.3v1.5h-.3zM131.8 151h.3v1.5h-.3zM131.8 153.5h.3v1.5h-.3zM131.8 156h.3v1.5h-.3zM131.8 158.5h.3v1.5h-.3zM131.8 161h.3v1.5h-.3zM131.8 163.5h.3v1.5h-.3zM131.8 166h.3v1.5h-.3zM131.8 168.5h.3v1.5h-.3zM131.8 171h.3v1.5h-.3zM131.8 173.5h.3v1.5h-.3z" fill="#15191d"/>
<path d="M93.5 64.5h8v5h-8z" fill="#fff"/>
<path d="M93.5 64.5h8v5h-8z" fill="none" stroke="#15191d" stroke-width=".25"/>
<path d="M116.5 64.5h6.5v5h-6.5z" fill="#fff"/>
<path d="M116.5 64.5h6.5v5h-6.5z" fill="none" stroke="#15191d" stroke-width=".25"/>
<path d="M127 63.5h18v11h-18z" fill="#fff"/>
<path d="M127 63.5h18v11h-18z" fill="none" stroke="#15191d" stroke-width=".25"/>
<path d="M157 64.5h16v8h-16z" fill="#fff"/>
<path d="M157 64.5h16v8h-16z" fill="none" stroke="#15191d" stroke-width=".3"/>
<circle cx="188.5" cy="68.5" r="4" fill="#fff"/>
<circle cx="188.5" cy="68.5" r="4" fill="none" stroke="#15191d" stroke-width=".3"/>
<path d="M173 68.4h1.2v.2h-1.2zM175 68.4h1.2v.2h-1.2zM177 68.4h1.2v.2h-1.2zM179 68.4h1.2v.2h-1.2zM181 68.4h1.2v.2h-1.2zM183 68.4h1.2v.2h-1.2z" fill="#15191d"/>
<path d="M68 64.5h11v8h-11z" fill="#fff"/>
<path d="M68 64.5h11v8h-11z" fill="none" stroke="#15191d" stroke-width=".25"/>
<path d="M111.6 78h.3v1.5h-.3zM111.6 75.5h.3v1.5h-.3zM111.6 73h.3v1.5h-.3zM111.6 70.5h.3v1.5h-.3zM111.6 68h.3v1.5h-.3zM111.6 65.5h.3v1.5h-.3z" fill="#15191d"/>
<path d="M107 69.5h10v10h-10z" fill="#e9e9e9"/>
<path d="M188 90h10v4h-10z" fill="#fff"/>
<path d="M188 90h10v4h-10z" fill="none" stroke="#15191d" stroke-width=".19"/>
<path d="M188 94h10v4h-10z" fill="#fff"/>
<path d="M188 94h10v4h-10z" fill="none" stroke="#15191d" stroke-width=".19"/>
<path d="M188 98h10v4h-10z" fill="#fff"/>
<path d="M188 98h10v4h-10z" fill="none" stroke="#15191d" stroke-width=".19"/>
<path d="M188 102h10v4h-10z" fill="#fff"/>
<path d="M188 102h10v4h-10z" fill="none" stroke="#15191d" stroke-width=".19"/>
<path d="M188 106h10v4h-10z" fill="#fff"/>
<path d="M188 106h10v4h-10z" fill="none" stroke="#15191d" stroke-width=".19"/>
<path d="M188 110h10v4h-10z" fill="#fff"/>
<path d="M188 110h10v4h-10z" fill="none" stroke="#15191d" stroke-width=".19"/>
<path d="M188 114h10v4h-10z" fill="#fff"/>
<path d="M188 114h10v4h-10z" fill="none" stroke="#15191d" stroke-width=".19"/>
<path d="M188 118h10v4h-10z" fill="#fff"/>
<path d="M188 118h10v4h-10z" fill="none" stroke="#15191d" stroke-width=".19"/>
<path d="M188 122h10v4h-10z" fill="#fff"/>
<path d="M188 122h10v4h-10z" fill="none" stroke="#15191d" stroke-width=".19"/>
<path d="M188 126h10v4h-10z" fill="#fff"/>
<path d="M188 126h10v4h-10z" fill="none" stroke="#15191d" stroke-width=".19"/>
<path d="M188 130h10v4h-10z" fill="#fff"/>
<path d="M188 130h10v4h-10z" fill="none" stroke="#15191d" stroke-width=".19"/>
<path d="M188 134h10v4h-10z" fill="#fff"/>
<path d="M188 134h10v4h-10z" fill="none" stroke="#15191d" stroke-width=".19"/>
<path d="M67 190h12.5v25h-12.5z" fill="#fff"/>
<path d="M67 190h12.5v25h-12.5z" fill="none" stroke="#15191d" stroke-width=".2"/>
<path d="M79.5 190h12.5v25h-12.5z" fill="#fff"/>
<path d="M79.5 190h12.5v25h-12.5z" fill="none" stroke="#15191d" stroke-width=".2"/>
<path d="M92 190h12.5v25h-12.5z" fill="#fff"/>
<path d="M92 190h12.5v25h-12.5z" fill="none" stroke="#15191d" stroke-width=".2"/>
<path d="M104.5 190h12.5v25h-12.5z" fill="#fff"/>
<path d="M104.5 190h12.5v25h-12.5z" fill="none" stroke="#15191d" stroke-width=".2"/>
<path d="M147 190h17.5v25h-17.5z" fill="#e6f0fa"/>
<path d="M147 190h17.5v25h-17.5z" fill="none" stroke="#15191d" stroke-width=".25"/>
<path d="M164.5 190h12.5v25h-12.5z" fill="#fff"/>
<path d="M164.5 190h12.5v25h-12.5z" fill="none" stroke="#15191d" stroke-width=".2"/>
<path d="M177 190h12.5v25h-12.5z" fill="#fff"/>
<path d="M177 190h12.5v25h-12.5z" fill="none" stroke="#15191d" stroke-width=".2"/>
<path d="M189.5 190h12.5v25h-12.5z" fill="#fff"/>
<path d="M189.5 190h12.5v25h-12.5z" fill="none" stroke="#15191d" stroke-width=".2"/>
<g fill="#15191d">
<path d="M102 172.5l4-1-1 4.5z"/>
<path d="M131.8 224h.3v2h-.3zM131.8 220.8h.3v2h-.3zM131.8 217.6h.3v2h-.3zM131.8 214.4h.3v2h-.3zM131.8 211.2h.3v2h-.3zM131.8 208h.3v2h-.3zM131.8 204.8h.3v2h-.3zM131.8 201.6h.3v2h-.3zM131.8 198.4h.3v2h-.3zM131.8 195.2h.3v2h-.3zM131.8 192h.3v2h-.3zM131.8 188.8h.3v2h-.3zM131.8 185.6h.3v2h-.3z"/>
<path d="M130.2 184.1l1.9 .8-.2 .2-1.8-.7zM127.3 182.9l1.8 .7-.1 .3-1.9-.8zM124.3 181.6l1.8 .8-.1 .3-1.8-.8zM121.3 180.4l1.9 .8-.1 .2-1.9-.7zM118.4 179.2l1.8 .7-.1 .3-1.8-.8zM115.4 177.9l1.9 .8-.1 .3-1.9-.8zM112.5 176.7l1.8 .8-.1 .3-1.8-.8zM109.5 175.5l1.9 .7-.1 .3-1.9-.7zM106.6 174.2l1.8 .8-.1 .3-1.8-.8zM103.6 173l1.9 .8-.1 .3-1.9-.8zM102.1 172.4l.4 .2-.1 .2-.5-.2z"/>
</g>
<path d="M62 225v-165h140v165" fill="none" stroke="#15191d" stroke-width="1" stroke-linecap="butt"/>
<path d="M62 225h55M147 225h55" fill="none" stroke="#15191d" stroke-width=".8" stroke-linecap="butt"/>
<path d="M117 224.8h2v.4h-2zM120 224.8h2v.4h-2zM123 224.8h2v.4h-2zM126 224.8h2v.4h-2zM129 224.8h2v.4h-2zM132 224.8h2v.4h-2zM135 224.8h2v.4h-2zM138 224.8h2v.4h-2zM141 224.8h2v.4h-2zM144 224.8h2v.4h-2z" fill="#15191d"/>
<circle cx="72" cy="100" r="6" fill="#e7efe0"/>
<circle cx="72" cy="100" r="6" fill="none" stroke="#5d7f4f" stroke-width=".25"/>
<circle cx="72" cy="100" r="3.3" fill="none" stroke="#5d7f4f" stroke-width=".19"/>
<circle cx="72" cy="100" r=".5" fill="#5d7f4f"/>
<circle cx="72" cy="100" r=".5" fill="none" stroke="#5d7f4f" stroke-width=".19"/>
<circle cx="72" cy="130" r="6" fill="#e7efe0"/>
<circle cx="72" cy="130" r="6" fill="none" stroke="#5d7f4f" stroke-width=".25"/>
<circle cx="72" cy="130" r="3.3" fill="none" stroke="#5d7f4f" stroke-width=".19"/>
<circle cx="72" cy="130" r=".5" fill="#5d7f4f"/>
<circle cx="72" cy="130" r=".5" fill="none" stroke="#5d7f4f" stroke-width=".19"/>
<circle cx="71" cy="167.5" r="6" fill="#e7efe0"/>
<circle cx="71" cy="167.5" r="6" fill="none" stroke="#5d7f4f" stroke-width=".25"/>
<circle cx="71" cy="167.5" r="3.3" fill="none" stroke="#5d7f4f" stroke-width=".19"/>
<circle cx="71" cy="167.5" r=".5" fill="#5d7f4f"/>
<circle cx="71" cy="167.5" r=".5" fill="none" stroke="#5d7f4f" stroke-width=".19"/>
<circle cx="193" cy="167.5" r="6" fill="#e7efe0"/>
<circle cx="193" cy="167.5" r="6" fill="none" stroke="#5d7f4f" stroke-width=".25"/>
<circle cx="193" cy="167.5" r="3.3" fill="none" stroke="#5d7f4f" stroke-width=".19"/>
<circle cx="193" cy="167.5" r=".5" fill="#5d7f4f"/>
<circle cx="193" cy="167.5" r=".5" fill="none" stroke="#5d7f4f" stroke-width=".19"/>
<path d="M62 38.8v20.2M202 38.8v20.2M82 46.8v12.2M182.7 46.8v12.2M44.8 60h16.2M52.8 80h8.2M52.8 140.7h8.2M52.8 152.5h8.2M52.8 190h8.2M52.8 215h8.2M44.8 225h16.2" fill="none" stroke="#15191d" stroke-width=".19"/>
<path d="M46 58.8v167.4M54 58.8v167.4M60.8 48h142.4M60.8 40h142.4" fill="none" stroke="#15191d" stroke-width=".25"/>
<g fill="none" stroke="#15191d" stroke-width=".3">
<path d="M63 39l-2.1 2.1M203 39l-2.1 2.1M47 59l-2.1 2.1M55 59l-2.1 2.1M63 47l-2.1 2.1M83 47l-2.1 2.1M183.8 47l-2.1 2.1M203 47l-2.1 2.1M55 78.9l-2.1 2.1M55 139.7l-2.1 2.1M55 151.4l-2.1 2.1M55 188.9l-2.1 2.1"/>
<path d="M55 213.9l-2.1 2.1M47 223.9l-2.1 2.1M55 223.9l-2.1 2.1"/>
</g>
<circle cx="236" cy="52" r="8" fill="#fff"/>
<circle cx="236" cy="52" r="8" fill="none" stroke="#15191d" stroke-width=".3"/>
<path d="M236 45v9l-3 4z" fill="#15191d"/>
<path d="M236 45l3 13-3-4z" fill="#fff"/>
<path d="M236 45l3 13-3-4z" fill="none" stroke="#15191d" stroke-width=".25"/>
<path d="M218 80h10v1.4h-10z" fill="#15191d"/>
<path d="M218 80h10v1.4h-10z" fill="none" stroke="#15191d" stroke-width=".2"/>
<path d="M228 80h10v1.4h-10z" fill="#fff"/>
<path d="M228 80h10v1.4h-10z" fill="none" stroke="#15191d" stroke-width=".2"/>
<path d="M238 80h10v1.4h-10z" fill="#15191d"/>
<path d="M238 80h10v1.4h-10z" fill="none" stroke="#15191d" stroke-width=".2"/>
<path d="M248 80h10v1.4h-10z" fill="#fff"/>
<path d="M248 80h10v1.4h-10z" fill="none" stroke="#15191d" stroke-width=".2"/>
<path d="M258 80h10v1.4h-10z" fill="#15191d"/>
<path d="M258 80h10v1.4h-10z" fill="none" stroke="#15191d" stroke-width=".2"/>
<path d="M218 107h87v5h-87z" fill="#e4e7ea"/>
<path d="M218 107h87v5h-87z" fill="none" stroke="#15191d" stroke-width=".3"/>
<path d="M218 112h87v5h-87zM218 117h87v5h-87zM256 107v5M283 107v5M218 122h87v5h-87zM218 127h87v5h-87zM218 132h87v5h-87zM218 137h87v5h-87zM218 142h87v5h-87zM218 147h87v5h-87zM218 152h87v5h-87zM218 179h11v3h-11z" fill="none" stroke="#15191d" stroke-width=".2"/>
<path d="M256 112v45M283 112v45" fill="none" stroke="#15191d" stroke-width=".19"/>
<path d="M218 107h87v50h-87z" fill="none" stroke="#15191d" stroke-width=".45"/>
<path d="M218 175h11" fill="none" stroke="#15191d" stroke-width="1" stroke-linecap="butt"/>
<g fill="none" stroke="#6a8f5a" stroke-width=".19">
<path d="M219.7 178.9l-.1 .5M220.2 178.9l.2 .5M222.7 178.9l-.1 .5M223.2 178.9l.2 .5M225.7 178.9l-.1 .5M226.2 178.9l.2 .5M228.7 178.9l-.1 .5M217.9 181.7l.4-.9 .4 1M219.7 182l.3-.8 .3 .8M220.9 181.8l.4-1 .4 1M222.7 182l.3-.8 .3 .8M223.9 181.8l.4-1 .4 1"/>
<path d="M225.7 182l.3-.8 .3 .8M226.9 181.8l.4-1 .4 1M229 181.3v-.1l-.3 .8"/>
</g>
<path d="M218 185h11v3h-11z" fill="#f6e3da"/>
<path d="M218 185h11v3h-11z" fill="none" stroke="#15191d" stroke-width=".3"/>
<path d="M218 191h11v3h-11z" fill="#eceeef"/>
<path d="M218 191h11v3h-11zM62 278.5h77.8" fill="none" stroke="#15191d" stroke-width=".2"/>
<path d="M62 277.6h77.8" fill="none" stroke="#15191d" stroke-width=".6"/>
<path d="M5 5h410v287h-410z" fill="none" stroke="#15191d" stroke-width=".25"/>
<path d="M10 10h400v277h-400zM340 10v277" fill="none" stroke="#15191d" stroke-width=".7" stroke-linecap="butt"/>
<path d="M340 10h70v36h-70z" fill="#f1f3f5"/>
<path d="M340 10h70v36h-70zM340 46h70v21h-70zM340 67h70v83h-70zM340 150h70v24h-70zM340 174h70v27h-70z" fill="none" stroke="#15191d" stroke-width=".3"/>
<path d="M340 156h70M348 156v18M366 156v18M340 161.5h70M340 167h70M340 174h70M360 174v27M340 180.7h70M340 187.5h70M340 194.2h70" fill="none" stroke="#15191d" stroke-width=".19"/>
<path d="M340 201h70v28h-70z" fill="#f1f3f5"/>
<path d="M340 201h70v28h-70z" fill="none" stroke="#15191d" stroke-width=".3"/>
<path d="M340 229h70v58h-70z" fill="none" stroke="#15191d" stroke-width=".7" stroke-linecap="butt"/>
<path d="M368 229v58M392 229v58" fill="none" stroke="#15191d" stroke-width=".2"/>
<text font-size="4.6" fill="#15191d" x="349" y="283.6">A-01</text>
<g font-size="3.8" fill="#15191d">
<text x="360.2" y="214">DENAH SITUASI</text>
<text x="363.8" y="218.6">(SITE PLAN)</text>
</g>
<g font-size="3.6" fill="#15191d">
<text x="354.3" y="28.5">&quot;SELERA NUSANTARA&quot;</text>
<text x="361.1" y="24">RUMAH MAKAN</text>
<text x="62" y="277.3">DENAH SITUASI (SITE PLAN)</text>
</g>
<g font-size="3.2" fill="#15191d">
<text x="234.8" y="42.6">U</text>
<text x="375" y="283.1">1 : 200</text>
</g>
<text font-size="3" fill="#15191d" x="398.2" y="283">2/11</text>
<g font-size="2.6" fill="#15191d">
<text x="118.3" y="111.9">SELERA NUSANTARA</text>
<text x="122" y="108.8">RUMAH MAKAN</text>
<text x="121.1" y="115">(1 lantai ± 245 m²)</text>
<text x="120.8" y="276.9">SKALA 1 : 200</text>
</g>
<g font-size="2.2" fill="#15191d">
<text x="218" y="104.8">DATA LAHAN &amp; BANGUNAN (ASUMSI)</text>
<text x="218" y="168.8">LEGENDA</text>
<text x="218" y="202.8">CATATAN</text>
</g>
<g font-size="2" fill="#15191d">
<text x="129.8" y="39.3">2800</text>
<text x="70.3" y="47.3">400</text>
<text x="130.2" y="47.3">2015</text>
<text x="190.7" y="47.3">385</text>
<text x="342" y="55.7">(diisi sesuai lahan terpilih)</text>
<text x="342" y="65.7">(diisi nama pemilik)</text>
<text x="53.3" y="71.7" transform="rotate(-90 53.3 71.7)">400</text>
<text x="342" y="71.7">KETERANGAN / CATATAN</text>
<text x="218" y="92.7">SKALA 1 : 200</text>
<text x="53.3" y="112.6" transform="rotate(-90 53.3 112.6)">1215</text>
<text x="45.3" y="144.7" transform="rotate(-90 45.3 144.7)">3300</text>
<text x="53.3" y="148.3" transform="rotate(-90 53.3 148.3)">235</text>
<text x="53.3" y="172.9" transform="rotate(-90 53.3 172.9)">750</text>
<text x="362" y="178.2">Drafter (Claude)</text>
<text x="362" y="184.9">______________</text>
<text x="362" y="191.7">______________</text>
<text x="362" y="198.4">26 Oktober 2026</text>
<text x="53.3" y="204.2" transform="rotate(-90 53.3 204.2)">500</text>
<text x="53.3" y="221.7" transform="rotate(-90 53.3 221.7)">200</text>
</g>
<g font-size="2" fill="#333">
<text x="353.6" y="37.8">Perencanaan Bangunan Rumah Makan 1 Lantai</text>
<text x="365.8" y="40.5">Kapasitas ± 66 Kursi</text>
</g>
<text font-size="2" fill="#0a5aa8" x="155" y="203.2">D</text>
<g font-size="1.8" fill="#555">
<text x="371.2" y="17.6">PROYEK</text>
<text x="342" y="178.1">Digambar</text>
<text x="342" y="184.9">Diperiksa</text>
<text x="342" y="191.6">Disetujui</text>
<text x="342" y="198.4">Tanggal</text>
</g>
<g font-size="1.8" fill="#15191d">
<text x="342" y="77.1">Satuan: meter (kecuali tertulis</text>
<text x="345.5" y="80.7">lain).</text>
<text x="217.5" y="84.6">0</text>
<text x="227.5" y="84.6">2</text>
<text x="237.5" y="84.6">4</text>
<text x="247.5" y="84.6">6</text>
<text x="257.5" y="84.6">8</text>
<text x="267" y="84.6">10</text>
<text x="271" y="84.6">m</text>
<text x="342" y="85.1">Gambar asumsi — lokasi &amp; ukuran</text>
<text x="345.5" y="88.7">lahan belum ditentukan.</text>
<text x="342" y="93.1">Lihat A-02 untuk denah lantai.</text>
<text x="234.2" y="110.1">Uraian</text>
<text x="265.6" y="110.1">Hitungan</text>
<text x="291.8" y="110.1">Hasil</text>
<text x="125.1" y="147.1">TERAS (beratap)</text>
<text x="342" y="154.1">REVISI</text>
<text x="342.8" y="159.4">No</text>
<text x="353.8" y="159.4">Tanggal</text>
<text x="343.5" y="164.9">0</text>
<text x="352.4" y="164.9">26-10-2026</text>
</g>
<text font-size="1.8" fill="#444" x="107.7" y="261.1">JALAN LINGKUNGAN (lebar ± 7 m)</text>
<g font-size="1.7" fill="#15191d">
<text x="219.2" y="115.1">Luas lahan</text>
<text x="265.1" y="115.1">28,0 × 33,0</text>
<text x="291.3" y="115.1">924 m²</text>
<text x="219.2" y="120.1">Luas bangunan lt.1</text>
<text x="219.2" y="125.1">Luas teras beratap</text>
<text x="264.1" y="120.1">20,15 × 12,15</text>
<text x="264.6" y="125.1">20,15 × 2,43</text>
<text x="290.5" y="120.1">244.8 m²</text>
<text x="291" y="125.1">48.9 m²</text>
<text x="219.2" y="130.1">Total beratap (KDB)</text>
<text x="290.5" y="130.1">293.7 m²</text>
<text x="219.2" y="135.1">KDB (terbangun)</text>
<text x="265.1" y="135.1">293.7 / 924</text>
<text x="291.3" y="135.1">31.8 %</text>
<text x="219.2" y="140.1">KLB</text>
<text x="266.7" y="140.1">1 lantai</text>
<text x="292.3" y="140.1">0.32</text>
<text x="219.2" y="145.1">Sempadan belakang</text>
<text x="291.1" y="145.1">± 3,9 m</text>
<text x="219.2" y="150.1">Sempadan samping</text>
<text x="219.2" y="155.1">Parkir mobil / motor</text>
<text x="265.3" y="150.1">kiri / kanan</text>
<text x="289.8" y="155.1">8 SRP / 12</text>
<text x="291.1" y="150.1">± 3,9 m</text>
<text x="368" y="159.4">Keterangan</text>
<text x="368" y="164.9">Gambar rencana (usulan awal)</text>
<text x="231" y="175.6">Pagar bata h=2,0 (samping &amp; belakang)</text>
<text x="231" y="181.1">Taman / resapan (RTH)</text>
<text x="231" y="187.1">Proyeksi atap + bubungan</text>
<text x="231" y="193.1">Perkerasan paving block / beton</text>
<text x="218" y="208.6">Orientasi muka bangunan ke selatan (jalan).</text>
<text x="218" y="212.8">Lahan diasumsikan datar, persegi 28×33 m;</text>
<text x="218" y="217">sesuaikan dengan sertifikat/IMB &amp; GSB</text>
<text x="218" y="221.2">setempat sebelum konstruksi.</text>
<text x="218" y="225.4">Pengolahan limbah: bak lemak → septic</text>
<text x="218" y="229.6">tank → sumur resapan (jarak ≥10 m dari</text>
<text x="218" y="233.8">sumber air bersih).</text>
<text x="218" y="238">Drainase keliling lahan U-ditch 30×40.</text>
</g>
<g font-size="1.6" fill="#555">
<text x="342" y="50.6">LOKASI</text>
<text x="342" y="61.1">PEMILIK</text>
<text x="342" y="205">JUDUL GAMBAR</text>
</g>
<g font-size="1.5" fill="#666">
<text x="72.8" y="203">1</text>
<text x="85.3" y="203">2</text>
<text x="97.8" y="203">3</text>
<text x="110.3" y="203">4</text>
<text x="170.3" y="203">6</text>
<text x="182.8" y="203">7</text>
<text x="195.3" y="203">8</text>
</g>
<text font-size="1.5" fill="#15191d" x="79.9" y="220">PARKIR MOBIL — 8 SRP (1 difabel)</text>
<g font-size="1.5" fill="#555">
<text x="342" y="232.7">NO. GAMBAR</text>
<text x="370" y="232.7">SKALA</text>
<text x="394" y="232.7">LEMBAR</text>
</g>
<g font-size="1.4" fill="#15191d">
<text x="186.2" y="87">PARKIR MOTOR (12)</text>
<text x="123.8" y="221.5">GERBANG GESER 6,0 m</text>
</g>
<g font-size="1.3" fill="#15191d">
<text x="132.9" y="68.7">TPS / BAK</text>
<text x="133.3" y="70.2">SAMPAH</text>
</g>
<g font-size="1.2" fill="#15191d">
<text x="71" y="68.2">TANDON</text>
<text x="71.1" y="69.6">AIR 2 m³</text>
<text x="95.5" y="68.1">LEMAK</text>
<text x="96.3" y="66.7">BAK</text>
<text x="118.5" y="67.4">LPG</text>
<text x="161.1" y="68.2">SEPTIC TANK</text>
<text x="163.3" y="69.6">2,0 m³</text>
<text x="185.7" y="77.1">RESAPAN</text>
<text x="186.3" y="75.7">SUMUR</text>
</g>
<g font-size="1.1" fill="#555">
<text x="110.3" y="74.7">bordes</text>
<text x="110.6" y="76">servis</text>
</g>
</svg>
